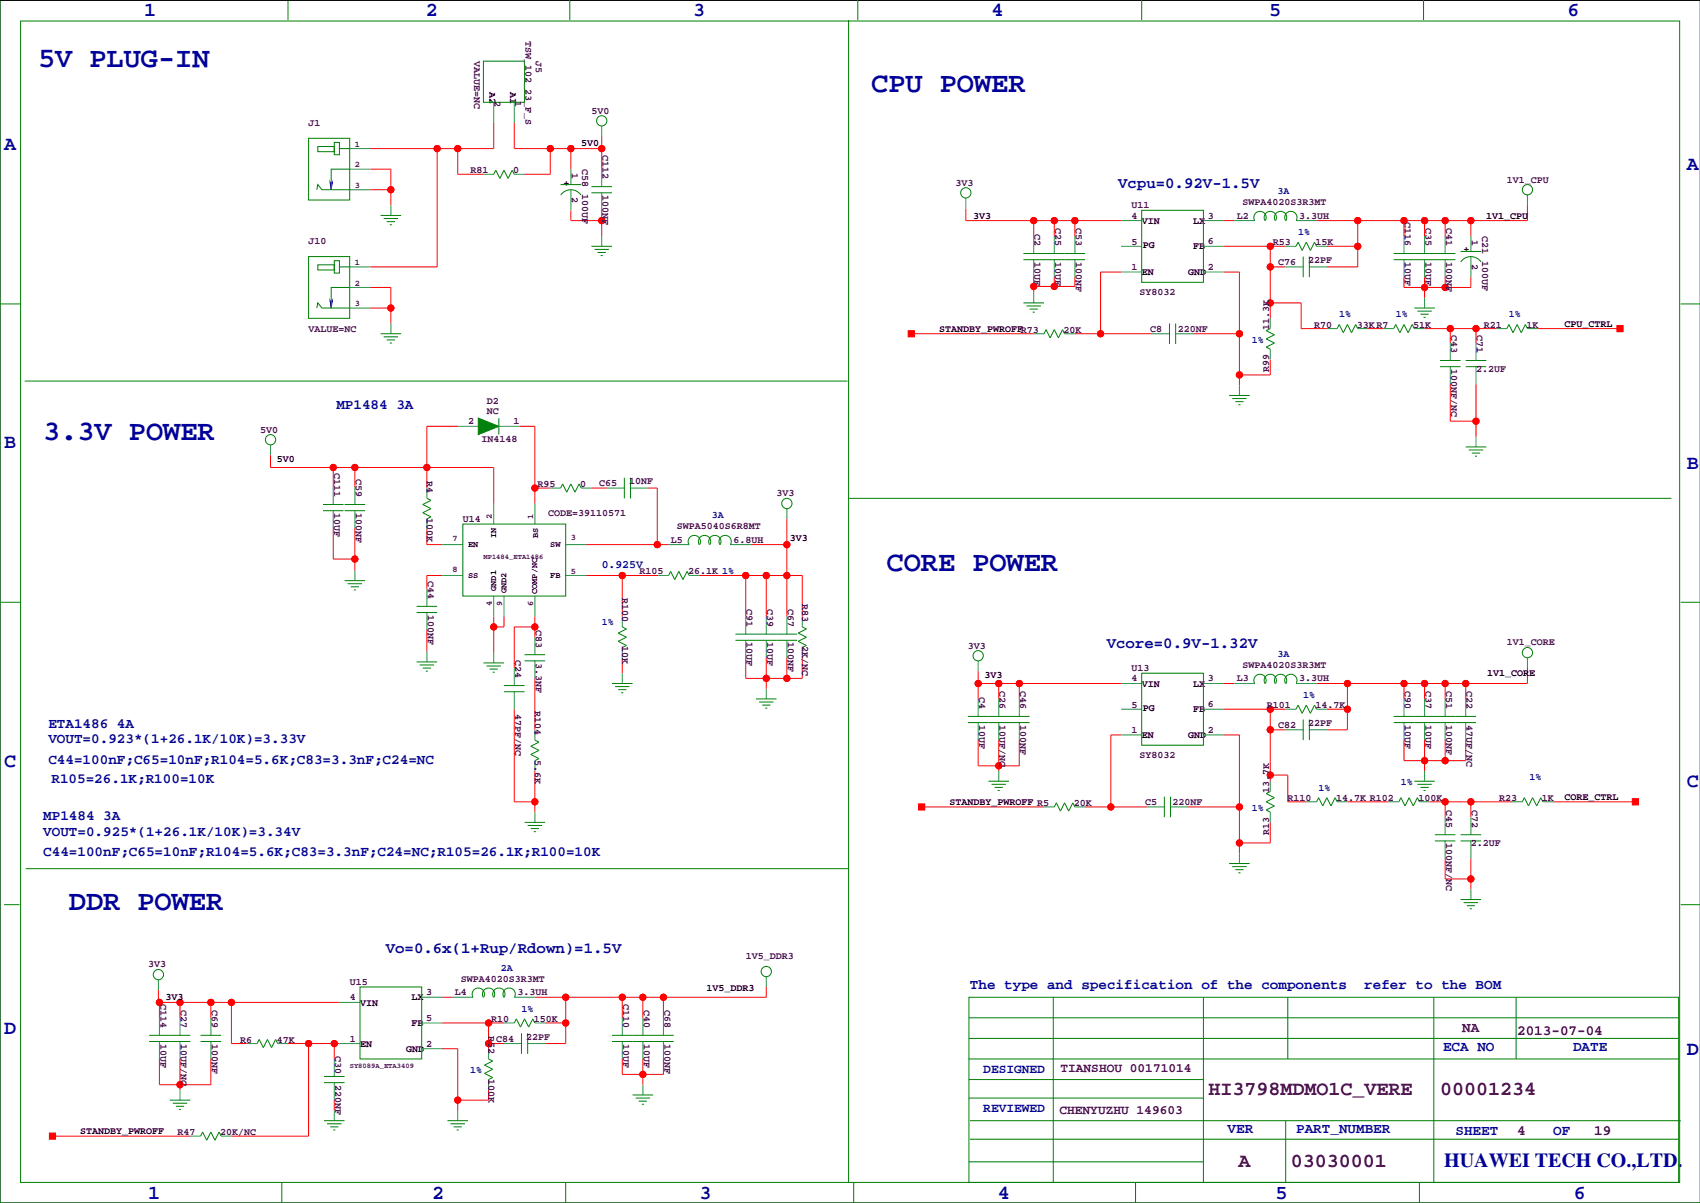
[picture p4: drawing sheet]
<svg xmlns="http://www.w3.org/2000/svg" width="420mm" height="297mm" viewBox="0 0 420 297" stroke-linecap="round" stroke-linejoin="round" font-family="sans-serif">
<path d="M419.9 .1h-419.9v296.9h419.9" fill="none" stroke="#000" stroke-width=".25"/>
<g fill="none" stroke="#f00" stroke-width=".25">
<path d="M107.9 36.7v29.2h-16.5M113 36.7v6.3h6.4M121.9 30.3v6.4h-30.5M127 30.3v6.4h21.6M135.9 36.7v6.3h-6.4M141 36.7v5.1M148.6 33.6v8.2M91.4 41.8h5.1v8.9M91.4 46.8h5.1M141 51.9v2.6h7.6M148.6 51.9v6.4M238.5 51.4v3.1h38.4"/>
<path d="M255.3 54.5v3.8M260.3 54.5v3.8M265.4 54.5v3.8M302.3 54.5h2.5M335.3 54.5v11.4h-7.6M346.7 54.5v3.8M351.8 54.5v3.8M356.9 54.5v3.8M363.2 54.5v3.8M377.2 50.7v3.8h-52.1M91.4 76.1h5.1M91.4 71h5.1v8.9"/>
<path d="M255.3 68.4v3.8M260.3 68.4v2.3M265.4 68.4v2.3h-10.1M276.9 67.2h-5.1v15.2M302.3 60.8h15.2M302.3 67.2h3.8v27.9M313.7 65.9h3.8M313.7 74.8h7.6v6.3h6.4M313.7 60.8v17.8M327.7 60.8h7.6M346.7 68.4v2.6h16.5v-2.6M351.8 68.4v5.1"/>
<path d="M356.9 68.4v2.6M225 82.4h30.3M265.4 82.4h19.1M294.6 82.4h11.5M313.7 88.8v3.8h-7.6M337.8 81.1h3.8M351.8 81.1h17.8M358.1 81.1v3.6M358.1 94.9v9.1h6.4M364.5 81.1v3.6M364.5 94.9v12.9M379.7 81.1h20.3"/>
<path d="M66.8 112.4v3h55.1v8.9M82.3 115.4v4.9M87.6 115.4v4.9M113 105.3h-7.6v15.2M128.3 105.3h3.8v19M82.3 130.4v7.6h5.3M87.6 130.4v10.4M105.4 130.7v3.8h3.8M132.1 120.5h3.8M144.8 134.5h20.3M146 120.5h3.9M160 120.5h2.3v14"/>
<path d="M185.4 134.5h8.9M194.3 128.1v24.2M105.4 155.6v5.3M109.2 142.1h-3.8v3.3M121.9 152.3v8.8M124.5 152.3v2.5h-2.6M132.1 152.3v5M132.1 154.8h-5.1v10.2M144.8 142.1h17.8M153.7 142.1v10.2M172.7 142.1h25.4v10.2M184.1 142.1v10.2"/>
<path d="M189.2 142.1v10.2M127 175.1v22.9h5.1M132.1 167.5v12.7M153.7 162.4v3.8M184.1 162.4v5.1h14v-5.1M189.2 162.4v7.6M194.3 162.4v5.1M241.6 168.8h35.3M241.6 165.7v6.9M246.6 168.8v3.8M251.7 168.8v3.8M302.3 168.8h2.5"/>
<path d="M302.3 175.1h15.2M313.7 175.1v17.8M327.7 175.1h5M332.7 168.8v11.4h-5M346.7 168.8v3.8M351.8 168.8v3.8M356.9 168.8v3.8M361.9 168.8v3.8M377.2 165v3.8h-52.1M132.1 190.4v10.1M227.6 199.2h30.2M241.6 182.7v6.4h10.1v-6.4"/>
<path d="M246.6 182.7v7.7M268 199.2h15.2M276.9 181.5h-2.6v17.7M293.4 199.2h12.7M302.3 181.5h3.8v29.2M313.7 180.2h3.8M313.7 191.4h4.3v6.6h4.6M332.7 198h10.2M346.7 182.7v5.1h15.2v-5.1M351.8 182.7v7.7M353.1 198h20.3M356.9 182.7v5.1"/>
<path d="M356.9 198v3.8M363.2 198v3.8M383.5 198h20.4M313.7 203.1v5h-7.6M356.9 211.9v5.1h6.3M363.2 211.9v7.7M39.1 244.5v3h44.7M39.4 247.5v3.8M44.4 247.5v3.8M52.1 247.5v3.8M57.1 247.5v10.2h3.9M71.1 257.7h12.7"/>
<path d="M76.2 257.7v22.8h-19.1M82.5 257.7v3.8M109.2 258.9h3.8v15.3M109.2 252.6h15.3M109.2 246.2h2.6M120.6 252.6v6.3M120.6 257.7h3.9M134.6 252.6h5.1M139.7 246.2v11.5h-5.1M153.7 246.2v5.1M158.7 246.2v5.1M163.8 246.2v5.1"/>
<path d="M189.2 243.7v2.5h-57.1M39.4 261.5v6.3h12.7v-6.3M44.4 261.5v7.6M82.5 271.6v2.6M120.6 269.1v2.5h-7.6M153.7 261.5v3.8h10.1v-3.8M158.7 261.5v6.3M13 280.5h34"/>
<circle cx="108" cy="36.7" r=".76"/>
<circle cx="113" cy="36.7" r=".76"/>
<circle cx="135.9" cy="36.7" r=".76"/>
<circle cx="141" cy="36.7" r=".76"/>
<circle cx="148.6" cy="36.7" r=".76"/>
<circle cx="96.5" cy="46.8" r=".76"/>
<circle cx="148.6" cy="54.5" r=".76"/>
<circle cx="255.3" cy="54.5" r=".76"/>
<circle cx="260.4" cy="54.5" r=".76"/>
<circle cx="265.4" cy="54.5" r=".76"/>
<circle cx="335.3" cy="54.5" r=".76"/>
<circle cx="346.7" cy="54.5" r=".76"/>
<circle cx="351.8" cy="54.5" r=".76"/>
<circle cx="356.9" cy="54.5" r=".76"/>
<circle cx="363.2" cy="54.5" r=".76"/>
<circle cx="96.5" cy="76.1" r=".76"/>
<circle cx="255.3" cy="70.7" r=".76"/>
<circle cx="260.4" cy="70.7" r=".76"/>
<circle cx="313.7" cy="65.9" r=".76"/>
<circle cx="313.7" cy="60.8" r=".76"/>
<circle cx="313.7" cy="74.8" r=".76"/>
<circle cx="335.3" cy="60.8" r=".76"/>
<circle cx="351.8" cy="71" r=".76"/>
<circle cx="356.9" cy="71" r=".76"/>
<circle cx="271.8" cy="82.4" r=".76"/>
<circle cx="306.1" cy="92.6" r=".76"/>
<circle cx="306.1" cy="82.4" r=".76"/>
<circle cx="358.1" cy="81.1" r=".76"/>
<circle cx="364.5" cy="81.1" r=".76"/>
<circle cx="82.3" cy="115.4" r=".76"/>
<circle cx="87.6" cy="115.4" r=".76"/>
<circle cx="105.4" cy="115.4" r=".76"/>
<circle cx="364.5" cy="104" r=".76"/>
<circle cx="87.6" cy="138" r=".76"/>
<circle cx="132.1" cy="120.5" r=".76"/>
<circle cx="162.3" cy="134.5" r=".76"/>
<circle cx="194.3" cy="134.5" r=".76"/>
<circle cx="121.9" cy="154.8" r=".76"/>
<circle cx="132.1" cy="154.8" r=".76"/>
<circle cx="153.7" cy="142.1" r=".76"/>
<circle cx="184.2" cy="142.1" r=".76"/>
<circle cx="189.2" cy="142.1" r=".76"/>
<circle cx="194.3" cy="142.1" r=".76"/>
<circle cx="189.2" cy="167.5" r=".76"/>
<circle cx="194.3" cy="167.5" r=".76"/>
<circle cx="241.6" cy="168.8" r=".76"/>
<circle cx="246.6" cy="168.8" r=".76"/>
<circle cx="251.7" cy="168.8" r=".76"/>
<circle cx="313.7" cy="175.1" r=".76"/>
<circle cx="332.7" cy="175.1" r=".76"/>
<circle cx="332.7" cy="168.8" r=".76"/>
<circle cx="346.7" cy="168.8" r=".76"/>
<circle cx="351.8" cy="168.8" r=".76"/>
<circle cx="356.9" cy="168.8" r=".76"/>
<circle cx="362" cy="168.8" r=".76"/>
<circle cx="132.1" cy="198" r=".76"/>
<circle cx="246.6" cy="189.1" r=".76"/>
<circle cx="274.3" cy="199.2" r=".76"/>
<circle cx="306.1" cy="199.2" r=".76"/>
<circle cx="313.7" cy="191.4" r=".76"/>
<circle cx="313.7" cy="180.2" r=".76"/>
<circle cx="351.8" cy="187.8" r=".76"/>
<circle cx="356.9" cy="187.8" r=".76"/>
<circle cx="356.9" cy="198" r=".76"/>
<circle cx="363.2" cy="198" r=".76"/>
<circle cx="306.1" cy="208.1" r=".76"/>
<circle cx="363.2" cy="217" r=".76"/>
<circle cx="39.4" cy="247.5" r=".76"/>
<circle cx="44.5" cy="247.5" r=".76"/>
<circle cx="52.1" cy="247.5" r=".76"/>
<circle cx="57.2" cy="247.5" r=".76"/>
<circle cx="76.2" cy="257.7" r=".76"/>
<circle cx="82.6" cy="257.7" r=".76"/>
<circle cx="120.7" cy="252.6" r=".76"/>
<circle cx="120.7" cy="257.7" r=".76"/>
<circle cx="139.7" cy="246.2" r=".76"/>
<circle cx="139.7" cy="252.6" r=".76"/>
<circle cx="153.7" cy="246.2" r=".76"/>
<circle cx="158.8" cy="246.2" r=".76"/>
<circle cx="163.8" cy="246.2" r=".76"/>
<circle cx="44.5" cy="267.8" r=".76"/>
<circle cx="113" cy="271.6" r=".76"/>
<circle cx="158.8" cy="265.3" r=".76"/>
</g>
<g fill="#f00" stroke="#f00" stroke-width=".25">
<path d="M226.8 198.5h1.5v1.5h-1.5z" fill-rule="evenodd"/>
<path d="M399.3 80.4h1.5v1.5h-1.5z" fill-rule="evenodd"/>
<path d="M403.1 197.2h1.5v1.5h-1.5z" fill-rule="evenodd"/>
<path d="M224.3 81.6h1.5v1.6h-1.5z" fill-rule="evenodd"/>
<path d="M12.2 279.8h1.5v1.5h-1.5z" fill-rule="evenodd"/>
<circle cx="113" cy="271.6" r=".76"/>
<circle cx="120.7" cy="257.7" r=".76"/>
<circle cx="120.7" cy="252.6" r=".76"/>
<circle cx="132.1" cy="120.5" r=".76"/>
<circle cx="362" cy="168.8" r=".76"/>
<circle cx="356.9" cy="168.8" r=".76"/>
<circle cx="332.7" cy="175.1" r=".76"/>
<circle cx="332.7" cy="168.8" r=".76"/>
<circle cx="346.7" cy="168.8" r=".76"/>
<circle cx="351.8" cy="168.8" r=".76"/>
<circle cx="356.9" cy="187.8" r=".76"/>
<circle cx="351.8" cy="187.8" r=".76"/>
<circle cx="113" cy="36.7" r=".76"/>
<circle cx="108" cy="36.7" r=".76"/>
<circle cx="363.2" cy="54.5" r=".76"/>
<circle cx="356.9" cy="54.5" r=".76"/>
<circle cx="335.3" cy="60.8" r=".76"/>
<circle cx="335.3" cy="54.5" r=".76"/>
<circle cx="346.7" cy="54.5" r=".76"/>
<circle cx="351.8" cy="54.5" r=".76"/>
<circle cx="76.2" cy="257.7" r=".76"/>
<circle cx="82.6" cy="257.7" r=".76"/>
<circle cx="153.7" cy="142.1" r=".76"/>
<circle cx="132.1" cy="154.8" r=".76"/>
<circle cx="132.1" cy="198" r=".76"/>
<circle cx="121.9" cy="154.8" r=".76"/>
<circle cx="162.3" cy="134.5" r=".76"/>
<circle cx="87.6" cy="138" r=".76"/>
<circle cx="105.4" cy="115.4" r=".76"/>
<circle cx="82.3" cy="115.4" r=".76"/>
<circle cx="87.6" cy="115.4" r=".76"/>
<circle cx="148.6" cy="54.5" r=".76"/>
<circle cx="96.5" cy="76.1" r=".76"/>
<circle cx="96.5" cy="46.8" r=".76"/>
<circle cx="246.6" cy="189.1" r=".76"/>
<circle cx="139.7" cy="252.6" r=".76"/>
<circle cx="139.7" cy="246.2" r=".76"/>
<circle cx="153.7" cy="246.2" r=".76"/>
<circle cx="158.8" cy="246.2" r=".76"/>
<circle cx="163.8" cy="246.2" r=".76"/>
<circle cx="158.8" cy="265.3" r=".76"/>
<circle cx="44.5" cy="267.8" r=".76"/>
<circle cx="255.3" cy="70.7" r=".76"/>
<circle cx="260.4" cy="70.7" r=".76"/>
<circle cx="364.5" cy="81.1" r=".76"/>
<circle cx="358.1" cy="81.1" r=".76"/>
<circle cx="364.5" cy="104" r=".76"/>
<circle cx="306.1" cy="82.4" r=".76"/>
<circle cx="306.1" cy="92.6" r=".76"/>
<circle cx="356.9" cy="198" r=".76"/>
<circle cx="363.2" cy="198" r=".76"/>
<circle cx="363.2" cy="217" r=".76"/>
<circle cx="306.1" cy="208.1" r=".76"/>
<circle cx="306.1" cy="199.2" r=".76"/>
<circle cx="271.8" cy="82.4" r=".76"/>
<circle cx="265.4" cy="54.5" r=".76"/>
<circle cx="260.4" cy="54.5" r=".76"/>
<circle cx="255.3" cy="54.5" r=".76"/>
<circle cx="313.7" cy="60.8" r=".76"/>
<circle cx="313.7" cy="65.9" r=".76"/>
<circle cx="313.7" cy="74.8" r=".76"/>
<circle cx="39.4" cy="247.5" r=".76"/>
<circle cx="44.5" cy="247.5" r=".76"/>
<circle cx="52.1" cy="247.5" r=".76"/>
<circle cx="57.2" cy="247.5" r=".76"/>
<circle cx="351.8" cy="71" r=".76"/>
<circle cx="356.9" cy="71" r=".76"/>
<circle cx="135.9" cy="36.7" r=".76"/>
<circle cx="141" cy="36.7" r=".76"/>
<circle cx="148.6" cy="36.7" r=".76"/>
<circle cx="194.3" cy="167.5" r=".76"/>
<circle cx="189.2" cy="167.5" r=".76"/>
<circle cx="241.6" cy="168.8" r=".76"/>
<circle cx="246.6" cy="168.8" r=".76"/>
<circle cx="251.7" cy="168.8" r=".76"/>
<circle cx="274.3" cy="199.2" r=".76"/>
<circle cx="313.7" cy="191.4" r=".76"/>
<circle cx="313.7" cy="175.1" r=".76"/>
<circle cx="313.7" cy="180.2" r=".76"/>
<circle cx="184.2" cy="142.1" r=".76"/>
<circle cx="189.2" cy="142.1" r=".76"/>
<circle cx="194.3" cy="134.5" r=".76"/>
<circle cx="194.3" cy="142.1" r=".76"/>
</g>
<g fill="none" stroke="#008080" stroke-width=".25">
<path d="M86.4 36.7h5M121.9 25.3v5M127 25.3v5M148.6 31.1v2.5M86.4 41.8h5M86.4 46.8h5M96.5 50.7v2.5M119.4 43h2.5M127 43h2.5M141 41.8v3.8M141 46.8v5.1M148.6 41.8v4.3"/>
<path d="M148.6 47.6v4.3M148.6 58.3v2.5M238.5 48.9v2.5M255.3 58.3v4.3M260.3 58.3v4.3M265.4 58.3v4.3M276.9 54.5h5M297.2 54.5h5.1M304.8 54.5h5.1M320 54.5h5.1M346.7 58.3v4.3M351.8 58.3v4.3"/>
<path d="M356.9 58.3v4.3M363.2 58.3v3.8M377.2 48.1v2.6M86.4 65.9h5M86.4 71h5M86.4 76.1h5M96.5 79.9v2.5M255.3 64.1v4.3M255.3 72.2v2.6M260.3 64.1v4.3M265.4 64.1v4.3M276.9 60.8h5"/>
<path d="M276.9 67.2h5M297.2 60.8h5.1M297.2 67.2h5.1M313.7 78.6v2.5M317.5 65.9h4.3M317.5 60.8h2.5M323.3 65.9h4.4M325.1 60.8h2.6M346.7 64.1v4.3M351.8 64.1v4.3M351.8 73.5v2.6M356.9 64.1v4.3"/>
<path d="M363.2 63.4v5M255.3 82.4h2.5M262.9 82.4h2.5M284.5 82.4h4.3M290.3 82.4h4.3M306.1 95.1v2.5M313.7 86.2v2.6M327.7 81.1h2.5M335.3 81.1h2.5M341.6 81.1h2.6M349.2 81.1h2.6M358.1 84.7v4.3"/>
<path d="M358.1 90.5v4.4M364.5 84.7v4.3M364.5 90.5v4.4M369.6 81.1h2.5M377.2 81.1h2.5M66.8 109.8v2.6M113 105.3h5.1M123.2 105.3h5.1M364.5 107.8v2.5M82.3 120.3v4.3M82.3 126.1v4.3M87.6 120.3v4.3"/>
<path d="M87.6 126.1v4.3M105.4 120.5v2.5M105.4 128.1v2.6M109.2 134.5h5.1M121.9 124.3v5.1M132.1 124.3v5.1M135.9 120.5h2.5M139.7 134.5h5.1M143.5 120.5h2.5M149.9 120.5h4.3M155.7 120.5h4.3M165.1 134.5h5.1"/>
<path d="M180.3 134.5h5.1M194.3 125.6v2.5M87.6 140.8v2.6M105.4 145.4v4.3M105.4 151.2v4.4M109.2 142.1h5.1M121.9 147.2v5.1M124.5 147.2v5.1M132.1 147.2v5.1M132.1 157.3v4.4M139.7 142.1h5.1M153.7 152.3v2.5"/>
<path d="M153.7 159.9v2.5M162.6 142.1h2.5M170.2 142.1h2.5M184.1 152.3v4.3M184.1 158.1v4.3M189.2 152.3v4.3M189.2 158.1v4.3M194.3 152.3v4.3M194.3 158.1v4.3M198.1 152.3v2.5M198.1 159.9v2.5M105.4 160.9v2.5"/>
<path d="M121.9 161.1v2.6M127 165v4.3M127 170.8v4.3M132.1 163.2v4.3M153.7 166.2v2.6M189.2 170v2.6M241.6 163.2v2.5M241.6 172.6v4.3M241.6 178.4v4.3M246.6 172.6v4.3M246.6 178.4v4.3M251.7 172.6v4.3"/>
<path d="M251.7 178.4v4.3M276.9 168.8h5M276.9 175.1h5M297.2 168.8h5.1M297.2 175.1h5.1M304.8 168.8h5.1M317.5 175.1h2.5M320 168.8h5.1M325.1 175.1h2.6M346.7 172.6v4.3M346.7 178.4v4.3M351.8 172.6v4.3"/>
<path d="M351.8 178.4v4.3M356.9 172.6v4.3M356.9 178.4v4.3M361.9 172.6v4.3M361.9 178.4v4.3M377.2 162.4v2.6M132.1 180.2v2.5M132.1 187.8v2.6M246.6 190.4v2.5M257.8 199.2h2.5M265.4 199.2h2.6M276.9 181.5h5"/>
<path d="M283.2 199.2h4.3M289.1 199.2h4.3M297.2 181.5h5.1M313.7 192.9v2.5M317.5 180.2h4.3M322.6 198h2.5M323.3 180.2h4.4M330.2 198h2.5M342.9 198h2.5M350.5 198h2.6M351.8 190.4v2.5M373.4 198h2.5"/>
<path d="M381 198h2.5M132.1 200.5v2.6M306.1 210.7v2.5M313.7 200.5v2.6M356.9 201.8v4.3M356.9 207.6v4.3M363.2 201.8v4.3M363.2 207.6v4.3M363.2 219.6v2.5M39.1 241.9v2.6M39.4 251.3v4.3M39.4 257.2v4.3"/>
<path d="M44.4 251.3v4.3M44.4 257.2v4.3M52.1 251.3v4.3M52.1 257.2v4.3M61 257.7h2.5M68.6 257.7h2.5M83.8 257.7h5.1M83.8 247.5h5.1M104.1 252.6h5.1M104.1 246.2h5.1M104.1 258.9h5.1M111.8 246.2h5"/>
<path d="M120.6 258.9v2.6M124.5 257.7h4.3M124.5 252.6h2.5M127 246.2h5.1M130.3 257.7h4.3M132.1 252.6h2.5M153.7 251.3v4.3M153.7 257.2v4.3M158.7 251.3v4.3M158.7 257.2v4.3M163.8 251.3v4.3M163.8 257.2v4.3"/>
<path d="M189.2 241.2v2.5M44.4 269.1v2.5M82.5 261.5v4.3M82.5 267.3v4.3M82.5 274.2v2.5M113 274.2v2.5M120.6 266.6v2.5M158.7 267.8v2.6M47 280.5h2.5M54.6 280.5h2.5"/>
</g>
<g fill="none" stroke="#008000" stroke-width=".25">
<path d="M0 -.1v297.1h419.9M71.1 0v4.9M140.7 0v4.9M211.8 0v4.9M281.9 0v4.9M351.5 0v4.9M5.1 5.2h409.7v286.8h-409.7zM119.4 15.1h10.1v10.2h-10.1zM209.5 4.9v287.1M76.2 34.1h10.2v15.3h-10.2zM78.5 36.2h4v1.3h-4zM82.5 35.2h1.3v3h-1.3z"/>
<path d="M83.8 36.7h2.6M78.2 46.8l.3-1.2 1 1.2h6.9M86.4 41.8h-4.6v5M94 53.2h5.1M94.7 54h3.6M95.5 54.7h2M96.3 55.5h.5M121.9 43l.5-1 1 2.1 1.1-2.1 1 2.1 1-2.1 .5 1M138.4 45.6h5.1M138.5 48.1a3 3 0 0 1 5 0M146 46.1h5.1M146 47.6h5.1"/>
<path d="M281.9 51.9h15.3v17.8h-15.3zM309.8 54.5a1.52 1.52 0 0 1 1.4-2.3 1.52 1.52 0 0 1 1.3 2.3M312.4 54.5a1.52 1.52 0 0 1 1.3-2.3 1.52 1.52 0 0 1 1.3 2.3M314.9 54.5a1.52 1.52 0 0 1 1.3-2.3 1.52 1.52 0 0 1 1.3 2.3M317.5 54.5a1.52 1.52 0 0 1 1.3-2.3 1.52 1.52 0 0 1 1.3 2.3M0 75h5.1M76.2 63.4h10.2v15.2h-10.2zM78.2 76.1l.3-1.3 1 1.3h6.9M78.5 65.4h4v1.3h-4zM82.5 64.4h1.3v3h-1.3zM83.8 65.9h2.6M86.4 71h-4.6v5.1"/>
<path d="M146 60.8h5.1M146.8 61.6h3.6M147.6 62.3h2M148.3 63.1h.5M252.7 62.6h15.3M252.7 64.1h15.3M252.7 74.8h5.1M253.5 75.6h3.5M254.3 76.3h2M255 77.1h.5M288.8 79.9v5M290.3 79.9v5"/>
<path d="M320 60.8l.5-1 1.1 2 1-2 1 2 1-2 .5 1M321.8 63.4v5M323.3 63.4v5M344.2 62.6h15.2M344.2 64.1h15.2M349.2 76.1h5.1M350 76.8h3.6M350.8 77.6h2M351.5 78.3h.5M360.7 62.1h5.1M360.7 64.7a3 3 0 0 1 5 0M415 75h4.9"/>
<path d="M6.1 94.1h203.2M94 82.4h5.1M94.7 83.2h3.6M95.5 83.9h2M96.3 84.7h.5M257.8 82.4l.5-1 1 2 1-2 1.1 2 1-2 .5 1M303.5 97.6h5.1M304.3 98.4h3.5M305.1 99.2h2M305.8 99.9h.5M313.7 81.1l-1 .5 2 1.1-2 1 2 1-2 1 1 .5M330.2 81.1l.5-1 1 2.1 1-2.1 1.1 2.1 1-2.1 .5 1"/>
<path d="M344.2 81.1l.5-1 1 2.1 1-2.1 1 2.1 1-2.1 .5 1M355.6 89h5.1M355.6 90.5h5.1M361.9 89h5.1M361.9 90.5h5.1M372.1 81.1l.5-1 1 2.1 1-2.1 1.1 2.1 1-2.1 .5 1M123.2 103.2v4.1M154.2 118v5M155.7 118v5M361.9 110.3h5.1M362.7 111.1h3.6M363.5 111.9h2"/>
<path d="M364.2 112.6h.5M79.8 124.6h5M79.8 126.1h5M85.1 124.6h5.1M85.1 126.1h5.1M105.4 123l1 .6-2 1 2 1-2 1 2 1-1 .5M114.3 129.4h25.4v17.8h-25.4zM138.4 120.5l.5-1 1.1 2 1-2 1 2 1-2 .5 1M170.1 134.5a1.52 1.52 0 0 1 1.3-2.3 1.52 1.52 0 0 1 1.4 2.3M172.7 134.5a1.52 1.52 0 0 1 1.3-2.3 1.52 1.52 0 0 1 1.3 2.3M175.2 134.5a1.52 1.52 0 0 1 1.3-2.3 1.52 1.52 0 0 1 1.3 2.3M177.8 134.5a1.52 1.52 0 0 1 1.3-2.3 1.52 1.52 0 0 1 1.3 2.3"/>
<path d="M209.5 123h203.2M0 148.7h5.1M85.1 143.4h5.1M85.9 144.1h3.5M86.6 144.9h2M87.4 145.7h.5M102.9 149.7h5M102.9 151.2h5M153.7 154.8l1 .5-2 1 2 1-2 1.1 2 1-1 .5M165.1 142.1l.5-1 1 2 1-2 1.1 2 1-2 .5 1M181.6 156.6h15.2M181.6 158.1h15.2"/>
<path d="M198.1 154.8l1 .5-2 1 2 1-2 1.1 2 1-1 .5M415 148.7h4.9M102.9 163.4h5M103.6 164.2h3.6M104.4 165h2M105.2 165.7h.5M119.4 163.7h5.1M120.1 164.5h3.6M120.9 165.2h2M121.7 166h.5M124.5 169.3h5M124.5 170.8h5"/>
<path d="M129.5 161.7h5.1M129.5 163.2h5.1M151.1 168.8h5.1M151.9 169.5h3.5M152.7 170.3h2M153.4 171.1h.5M186.7 172.6h5.1M187.5 173.3h3.5M188.2 174.1h2M189 174.9h.5M239 176.9h15.3M239 178.4h15.3"/>
<path d="M281.9 166.2h15.3v17.8h-15.3zM309.8 168.8a1.52 1.52 0 0 1 1.3-2.3 1.52 1.52 0 0 1 1.4 2.3M312.4 168.8a1.52 1.52 0 0 1 1.3-2.3 1.52 1.52 0 0 1 1.3 2.3M314.9 168.8a1.52 1.52 0 0 1 1.3-2.3 1.52 1.52 0 0 1 1.3 2.3M317.5 168.8a1.52 1.52 0 0 1 1.3-2.3 1.52 1.52 0 0 1 1.3 2.3M320 175.1l.5-1 1.1 2 1-2 1 2 1-2 .5 1M321.8 177.7v5M323.3 177.7v5M344.2 176.9h20.3M344.2 178.4h20.3M132.1 182.7l1 .5-2 1.1 2 1-2 1 2 1-1 .5M244.1 192.9h5.1"/>
<path d="M244.9 193.7h3.5M245.6 194.4h2M246.4 195.2h.5M260.3 199.2l.6-1 1 2.1 1-2.1 1 2.1 1-2.1 .5 1M287.5 196.7v5.1M289.1 196.7v5.1M313.7 195.4l-1 .5 2 1.1-2 1 2 1-2 1 1 .5M325.1 198l.5-1 1 2 1.1-2 1 2 1-2 .5 1M345.4 198l.5-1 1.1 2 1-2 1 2 1-2 .5 1M349.2 192.9h5.1M350 193.7h3.6M350.8 194.4h2"/>
<path d="M351.5 195.2h.5M375.9 198l.5-1 1 2 1.1-2 1 2 1-2 .5 1M6.3 214.5h203.2M129.5 203.1h5.1M130.3 203.8h3.6M131.1 204.6h2M131.8 205.3h.5M303.5 213.2h5.1M304.3 214h3.5M305.1 214.7h2M305.8 215.5h.5M354.3 206.1h5.1"/>
<path d="M354.3 207.6h5.1M360.7 206.1h5.1M360.7 207.6h5.1M1 223.4h3.8M360.7 222.1h5.1M361.4 222.9h3.6M362.2 223.6h2M363 224.4h.5M415 223.4h4.9M36.8 255.6h10.2M36.8 257.2h10.2M49.5 255.6h5.1"/>
<path d="M49.5 257.2h5.1M63.5 257.7l.5-1 1 2 1-2 1.1 2 1-2 .5 1M88.9 243.7h15.2v17.8h-15.2zM116.8 246.3a1.52 1.52 0 0 1 1.3-2.3 1.52 1.52 0 0 1 1.3 2.3M119.3 246.3a1.52 1.52 0 0 1 1.3-2.3 1.52 1.52 0 0 1 1.4 2.3M121.9 246.3a1.52 1.52 0 0 1 1.3-2.3 1.52 1.52 0 0 1 1.3 2.3M124.4 246.3a1.52 1.52 0 0 1 1.3-2.3 1.52 1.52 0 0 1 1.3 2.3M127 252.6l.5-1 1 2 1-2 1.1 2 1-2 .5 1M128.8 255.1v5.1M130.3 255.1v5.1M151.1 255.6h15.3M151.1 257.2h15.3"/>
<path d="M239.3 246.2h175.2v45.8h-175.2zM239.3 251.3h175.2M239.3 256.4h175.2M260.1 246.2v45.8M297.2 246.2v45.8M318 246.2v15.3M354.1 246.2v45.8M374.4 246.2v15.3M41.9 271.6h5.1M42.7 272.4h3.5M43.4 273.2h2.1M44.2 273.9h.5"/>
<path d="M80 276.7h5.1M80 265.8h5.1M80 267.3h5.1M80.8 277.5h3.5M81.5 278.2h2.1M82.3 279h.5M110.5 276.7h5.1M111.3 277.5h3.5M112 278.2h2M112.8 279h.5M120.6 261.5l1.1 .5-2.1 1 2.1 1-2.1 1 2.1 1.1-1.1 .5M156.2 270.4h5.1"/>
<path d="M157 271.1h3.5M157.7 271.9h2.1M158.5 272.7h.5M239.3 271.1h57.9M239.3 266.6h57.9M239.3 261.5h175.2M239.5 276.7h175.5M317.5 276.7v15.3M49.5 280.5l.5-1 1.1 2 1-2 1 2 1-2 .5 1M69.6 292v5M139.7 292v5M210.8 292v5"/>
<path d="M239.3 286.9h57.9M239.5 281.3h175M280.4 292v5M350.5 292v5M383.5 287.4h.1"/>
<circle cx="148.6" cy="29.8" r="1.27"/>
<circle cx="238.5" cy="47.6" r="1.27"/>
<circle cx="377.2" cy="46.8" r="1.27"/>
<circle cx="66.8" cy="108.6" r="1.27"/>
<circle cx="194.3" cy="124.3" r="1.27"/>
<circle cx="241.6" cy="161.9" r="1.27"/>
<circle cx="377.2" cy="161.1" r="1.27"/>
<circle cx="189.2" cy="239.9" r="1.27"/>
<circle cx="39.1" cy="240.7" r="1.27"/>
</g>
<g fill="#0000a0" stroke="#0000a0" stroke-width=".25">
<path d="M81.5 74.3l.3 .5 .2-.5-.2 1.8z" fill-rule="evenodd"/>
<path d="M81.5 45.1l.3 .5 .2-.5-.2 1.7z" fill-rule="evenodd"/>
</g>
<path d="M118.1 103.2l5.1 2.1-5.1 2z" fill-rule="evenodd" fill="#008000" stroke="#008000" stroke-width=".25"/>
<g font-size="7.1" fill="#0000a0">
<text x="9.4" y="16.5">5V PLUG-IN</text>
<text x="215.1" y="22.8">CPU POWER</text>
<text x="10.7" y="108.7">3.3V POWER</text>
<text x="218.9" y="140.9">CORE POWER</text>
<text x="17" y="224.7">DDR POWER</text>
</g>
<g font-size="4.9" fill="#0000a0">
<text x="35.6" y="3.9">1</text>
<text x="105.2" y="3.9">2</text>
<text x="171.2" y="3.9">3</text>
<text x="244.9" y="3.9">4</text>
<text x="313.4" y="3.9">5</text>
<text x="387.1" y="3.9">6</text>
<text x="1" y="36.9">A</text>
<text x="416.6" y="42">A</text>
<text x="1" y="110.6">B</text>
<text x="416.6" y="115.7">B</text>
<text x="1" y="189.3">C</text>
<text x="416.6" y="194.4">C</text>
<text x="1" y="255.4">D</text>
<text x="416.6" y="260.5">D</text>
<text x="356.6" y="288">HUAWEI TECH CO.,LTD.</text>
<text x="36.6" y="296">1</text>
<text x="106.7" y="296">2</text>
<text x="172.7" y="296">3</text>
<text x="246.4" y="296">4</text>
<text x="315" y="296">5</text>
<text x="388.6" y="296">6</text>
</g>
<g font-size="4.9" fill="#400040">
<text x="298.5" y="270.5">HI3798MDMO1C_VERE</text>
<text x="355.6" y="270.5">00001234</text>
<text x="305.9" y="288.3">A</text>
<text x="318.8" y="288.3">03030001</text>
</g>
<g font-size="3.9" fill="#0000a0">
<text x="276.1" y="46.3">Vcpu=0.92V-1.5V</text>
<text x="273.3" y="160.1">Vcore=0.9V-1.32V</text>
<text x="95.2" y="235.3">Vo=0.6x(1+Rup/Rdown)=1.5V</text>
</g>
<g font-size="3.5" fill="#0000a0">
<text x="83.1" y="101">MP1484 3A</text>
<text x="11.9" y="179.7">ETA1486 4A</text>
<text x="11.9" y="183.5">VOUT=0.923*(1+26.1K/10K)=3.33V</text>
<text x="11.9" y="188.6">C44=100nF;C65=10nF;R104=5.6K;C83=3.3nF;C24=NC</text>
<text x="12.7" y="193.4">R105=26.1K;R100=10K</text>
<text x="10.7" y="202.6">MP1484 3A</text>
<text x="10.7" y="206.4">VOUT=0.925*(1+26.1K/10K)=3.34V</text>
<text x="10.7" y="211.5">C44=100nF;C65=10nF;R104=5.6K;C83=3.3nF;C24=NC;R105=26.1K;R100=10K</text>
<text x="239.5" y="244.2">The type and specification of the components</text>
<text x="336.9" y="244.2">refer to the BOM</text>
<text x="356.4" y="259.4">ECA NO</text>
<text x="388.5" y="259.4">DATE</text>
<text x="303.1" y="279.7">VER</text>
<text x="320.1" y="279.7">PART_NUMBER</text>
<text x="359.4" y="280.3">SHEET</text>
<text x="383.5" y="280.3">OF</text>
</g>
<g font-size="3.5" fill="#400040">
<text x="361.1" y="254.9">NA</text>
<text x="374.6" y="255.7">2013-07-04</text>
<text x="374.6" y="280.3">4</text>
<text x="393.7" y="280.3">19</text>
</g>
<g font-size="3.2" fill="#0000a0">
<text x="242.8" y="264.9">DESIGNED</text>
<text x="242.8" y="274.5">REVIEWED</text>
</g>
<g font-size="3.2" fill="#400040">
<text x="261.9" y="264.7">TIANSHOU 00171014</text>
<text x="261.6" y="275.1">CHENYUZHU 149603</text>
</g>
<text font-size="2.8" fill="#0000a0" x="148.6" y="140.3">0.925V</text>
<g font-size="2.5" fill="#400040">
<text x="129.8" y="10" transform="rotate(90 129.8 10)">TSW_102_23_F_S</text>
<text x="117.1" y="15.1" transform="rotate(90 117.1 15.1)">VALUE=NC</text>
<text x="132.3" y="15.1" transform="rotate(90 132.3 15.1)">J5</text>
<text x="122.1" y="25" transform="rotate(90 122.1 25)">2</text>
<text x="127.2" y="25" transform="rotate(90 127.2 25)">1</text>
<text x="146" y="28.1">5V0</text>
<text x="76.2" y="31.1">J1</text>
<text x="143.7" y="41.8" transform="rotate(90 143.7 41.8)">C58</text>
<text x="148.8" y="38.4" transform="rotate(90 148.8 38.4)">C112</text>
<text x="116.2" y="42.8">R81</text>
<text x="126.7" y="42.8">0</text>
<text x="141.2" y="42.8" transform="rotate(90 141.2 42.8)">1</text>
<text x="143.7" y="47.9" transform="rotate(90 143.7 47.9)">100UF</text>
<text x="236" y="45.8">3V3</text>
<text x="372.1" y="45.1">1V1_CPU</text>
<text x="141.2" y="48.6" transform="rotate(90 141.2 48.6)">2</text>
<text x="148.8" y="48.1" transform="rotate(90 148.8 48.1)">100NF</text>
<text x="279.4" y="54">4</text>
<text x="279.4" y="51.4">U11</text>
<text x="298.2" y="54">3</text>
<text x="305.4" y="54">L2</text>
<text x="306.8" y="50.7">SWPA4020S3R3MT</text>
<text x="320.8" y="54">3.3UH</text>
<text x="255.5" y="57.9" transform="rotate(90 255.5 57.9)">C2</text>
<text x="260.6" y="56.4" transform="rotate(90 260.6 56.4)">C25</text>
<text x="265.7" y="56.4" transform="rotate(90 265.7 56.4)">C53</text>
<text x="346.9" y="54.9" transform="rotate(90 346.9 54.9)">C116</text>
<text x="352" y="56.4" transform="rotate(90 352 56.4)">C35</text>
<text x="357.1" y="56.4" transform="rotate(90 357.1 56.4)">C41</text>
<text x="363.4" y="59.3" transform="rotate(90 363.4 59.3)">1</text>
<text x="366" y="58.3" transform="rotate(90 366 58.3)">C21</text>
<text x="76.2" y="60.3">J10</text>
<text x="255.5" y="64.6" transform="rotate(90 255.5 64.6)">10UF</text>
<text x="260.6" y="64.6" transform="rotate(90 260.6 64.6)">10UF</text>
<text x="265.7" y="64.6" transform="rotate(90 265.7 64.6)">100NF</text>
<text x="279.4" y="60.6">5</text>
<text x="298.2" y="60.3">6</text>
<text x="314.3" y="60.6">R53</text>
<text x="315.6" y="65.4">C76</text>
<text x="323" y="65">22PF</text>
<text x="324.9" y="60.6">15K</text>
<text x="346.9" y="64.6" transform="rotate(90 346.9 64.6)">10UF</text>
<text x="352" y="64.6" transform="rotate(90 352 64.6)">10UF</text>
<text x="357.1" y="64.6" transform="rotate(90 357.1 64.6)">100NF</text>
<text x="363.4" y="65.1" transform="rotate(90 363.4 65.1)">2</text>
<text x="366" y="64.4" transform="rotate(90 366 64.4)">100UF</text>
<text x="279.4" y="66.7">1</text>
<text x="298.2" y="66.7">2</text>
<text x="281.4" y="72.8">SY8032</text>
<text x="76.2" y="81.9">VALUE=NC</text>
<text x="262.6" y="82.2">20K</text>
<text x="284.1" y="81.9">C8</text>
<text x="290.8" y="81.9">220NF</text>
<text x="313.4" y="81.4" transform="rotate(-90 313.4 81.4)">11.3K</text>
<text x="324.5" y="80.9">R70</text>
<text x="335" y="80.9">33K R7</text>
<text x="349" y="80.9">51K</text>
<text x="358.4" y="82.8" transform="rotate(90 358.4 82.8)">C43</text>
<text x="364.7" y="82.8" transform="rotate(90 364.7 82.8)">C71</text>
<text x="366.4" y="80.9">R21</text>
<text x="376.9" y="80.9">1K</text>
<text x="313.4" y="91.9" transform="rotate(-90 313.4 91.9)">R99</text>
<text x="358.4" y="91" transform="rotate(90 358.4 91)">100NF/NC</text>
<text x="364.5" y="91.8">2.2UF</text>
<text x="120.2" y="99.7">D2</text>
<text x="64.3" y="106.8">5V0</text>
<text x="115.6" y="104.8">2</text>
<text x="120.2" y="102.2">NC</text>
<text x="126.8" y="104.8">1</text>
<text x="118.9" y="109.1">IN4148</text>
<text x="82.5" y="116.9" transform="rotate(90 82.5 116.9)">C111</text>
<text x="87.9" y="118.3" transform="rotate(90 87.9 118.3)">C59</text>
<text x="105.4" y="118.8" transform="rotate(90 105.4 118.8)">R4</text>
<text x="155.4" y="119.6">10NF</text>
<text x="132.7" y="120.3">R95</text>
<text x="143.3" y="120.3">0</text>
<text x="148" y="120">C65</text>
<text x="191.8" y="122.5">3V3</text>
<text x="82.5" y="126.6" transform="rotate(90 82.5 126.6)">10UF</text>
<text x="87.9" y="126.6" transform="rotate(90 87.9 126.6)">100NF</text>
<text x="105.4" y="127.9" transform="rotate(90 105.4 127.9)">100K</text>
<text x="114.3" y="128.9">U14</text>
<text x="135.4" y="127.4">CODE=39110571</text>
<text x="167.1" y="130.7">SWPA5040S6R8MT</text>
<text x="165.7" y="134">L5</text>
<text x="181.1" y="134">6.8UH</text>
<text x="105.6" y="143.5" transform="rotate(90 105.6 143.5)">C44</text>
<text x="157.9" y="141.8">R105</text>
<text x="169.9" y="141.8">26.1K 1%</text>
<text x="153.6" y="147.6" transform="rotate(90 153.6 147.6)">R100</text>
<text x="198.1" y="149.1" transform="rotate(90 198.1 149.1)">R83</text>
<text x="105.6" y="151.8" transform="rotate(90 105.6 151.8)">100NF</text>
<text x="132.3" y="155.4" transform="rotate(90 132.3 155.4)">C83</text>
<text x="184.4" y="150.4" transform="rotate(90 184.4 150.4)">C91</text>
<text x="189.5" y="150.4" transform="rotate(90 189.5 150.4)">C39</text>
<text x="194.5" y="150.4" transform="rotate(90 194.5 150.4)">C67</text>
<text x="153.6" y="159.6" transform="rotate(90 153.6 159.6)">10K</text>
<text x="184.4" y="158.6" transform="rotate(90 184.4 158.6)">10UF</text>
<text x="189.5" y="158.6" transform="rotate(90 189.5 158.6)">10UF</text>
<text x="194.5" y="158.6" transform="rotate(90 194.5 158.6)">100NF</text>
<text x="198.1" y="159.6" transform="rotate(90 198.1 159.6)">2K/NC</text>
<text x="239" y="160.1">3V3</text>
<text x="372.1" y="159.4">1V1_CORE</text>
<text x="127.2" y="163.1" transform="rotate(90 127.2 163.1)">C24</text>
<text x="132.3" y="163.7" transform="rotate(90 132.3 163.7)">3.3NF</text>
<text x="279.4" y="165.7">U13</text>
<text x="306.8" y="165">SWPA4020S3R3MT</text>
<text x="241.8" y="172.2" transform="rotate(90 241.8 172.2)">C4</text>
<text x="246.9" y="170.7" transform="rotate(90 246.9 170.7)">C26</text>
<text x="251.9" y="170.7" transform="rotate(90 251.9 170.7)">C46</text>
<text x="279.4" y="168.3">4</text>
<text x="298.2" y="168.3">3</text>
<text x="305.4" y="168.3">L3</text>
<text x="320.8" y="168.3">3.3UH</text>
<text x="346.9" y="170.7" transform="rotate(90 346.9 170.7)">C90</text>
<text x="352" y="170.7" transform="rotate(90 352 170.7)">C37</text>
<text x="357.1" y="170.7" transform="rotate(90 357.1 170.7)">C51</text>
<text x="362.2" y="170.7" transform="rotate(90 362.2 170.7)">C22</text>
<text x="127.2" y="176.4" transform="rotate(90 127.2 176.4)">47PF/NC</text>
<text x="132.1" y="175.5" transform="rotate(90 132.1 175.5)">R104</text>
<text x="241.8" y="178.9" transform="rotate(90 241.8 178.9)">10UF</text>
<text x="246.9" y="178.9" transform="rotate(90 246.9 178.9)">10UF/NC</text>
<text x="251.9" y="178.9" transform="rotate(90 251.9 178.9)">100NF</text>
<text x="279.4" y="174.9">5</text>
<text x="298.2" y="174.6">6</text>
<text x="312.8" y="174.9">R101</text>
<text x="315.6" y="179.7">C82</text>
<text x="323" y="179.3">22PF</text>
<text x="324.9" y="174.9">14.7K</text>
<text x="346.9" y="178.9" transform="rotate(90 346.9 178.9)">10UF</text>
<text x="352" y="178.9" transform="rotate(90 352 178.9)">10UF</text>
<text x="357.1" y="178.9" transform="rotate(90 357.1 178.9)">100NF</text>
<text x="362.2" y="178.9" transform="rotate(90 362.2 178.9)">47UF/NC</text>
<text x="279.4" y="181">1</text>
<text x="298.2" y="181">2</text>
<text x="132.1" y="187.6" transform="rotate(90 132.1 187.6)">5.6K</text>
<text x="281.4" y="187.1">SY8032</text>
<text x="313.4" y="195.7" transform="rotate(-90 313.4 195.7)">13.7K</text>
<text x="317.9" y="197.7">R110</text>
<text x="329.9" y="197.7">14.7K R102</text>
<text x="350.3" y="197.7">100K</text>
<text x="370.2" y="197.7">R23</text>
<text x="380.7" y="197.7">1K</text>
<text x="265.2" y="199">20K</text>
<text x="282.8" y="198.7">C5</text>
<text x="289.6" y="198.7">220NF</text>
<text x="357.1" y="199.9" transform="rotate(90 357.1 199.9)">C45</text>
<text x="363.4" y="199.9" transform="rotate(90 363.4 199.9)">C72</text>
<text x="313.4" y="206.2" transform="rotate(-90 313.4 206.2)">R13</text>
<text x="357.1" y="208.1" transform="rotate(90 357.1 208.1)">100NF/NC</text>
<text x="363.2" y="208.9">2.2UF</text>
<text x="36.6" y="238.9">3V3</text>
<text x="184.1" y="236.8">1V5_DDR3</text>
<text x="86.4" y="243.2">U15</text>
<text x="105.2" y="245.7">3</text>
<text x="112.4" y="245.7">L4</text>
<text x="113.8" y="242.4">SWPA4020S3R3MT</text>
<text x="127.8" y="245.7">3.3UH</text>
<text x="39.6" y="247.9" transform="rotate(90 39.6 247.9)">C114</text>
<text x="44.7" y="249.4" transform="rotate(90 44.7 249.4)">C27</text>
<text x="52.3" y="249.4" transform="rotate(90 52.3 249.4)">C69</text>
<text x="86.4" y="247">4</text>
<text x="153.9" y="247.9" transform="rotate(90 153.9 247.9)">C110</text>
<text x="159" y="249.4" transform="rotate(90 159 249.4)">C40</text>
<text x="164.1" y="249.4" transform="rotate(90 164.1 249.4)">C68</text>
<text x="39.6" y="257.7" transform="rotate(90 39.6 257.7)">10UF</text>
<text x="44.7" y="257.7" transform="rotate(90 44.7 257.7)">10UF/NC</text>
<text x="52.3" y="257.7" transform="rotate(90 52.3 257.7)">100NF</text>
<text x="59.3" y="257.4">R6</text>
<text x="68.3" y="257.4">47K</text>
<text x="86.4" y="257.2">1</text>
<text x="105.2" y="252.1">5</text>
<text x="120.6" y="255.8" transform="rotate(90 120.6 255.8)">R52</text>
<text x="121.3" y="252.3">R10</text>
<text x="122.6" y="257.2">C84</text>
<text x="130" y="256.7">22PF</text>
<text x="131.8" y="252.3">150K</text>
<text x="153.9" y="257.7" transform="rotate(90 153.9 257.7)">10UF</text>
<text x="159" y="257.7" transform="rotate(90 159 257.7)">10UF</text>
<text x="164.1" y="257.7" transform="rotate(90 164.1 257.7)">100NF</text>
<text x="82.8" y="260.8" transform="rotate(90 82.8 260.8)">C30</text>
<text x="105.2" y="258.4">2</text>
<text x="82.8" y="267.8" transform="rotate(90 82.8 267.8)">220NF</text>
<text x="120.6" y="266.3" transform="rotate(90 120.6 266.3)">100K</text>
<text x="43.8" y="280.3">R47</text>
<text x="54.4" y="280.3">20K/NC</text>
</g>
<g font-size="2.5">
<text x="120.9" y="22.7" transform="rotate(90 120.9 22.7)">A2</text>
<text x="126" y="22.7" transform="rotate(90 126 22.7)">A1</text>
<text x="143.5" y="35.9">5V0</text>
<text x="139.2" y="45.8">+</text>
<text x="240.3" y="54">3V3</text>
<text x="367" y="54">1V1_CPU</text>
<text x="281.9" y="55.2">VIN</text>
<text x="294.6" y="55.2">LX</text>
<text x="282.2" y="61.3">PG</text>
<text x="294.6" y="61.6">FB</text>
<text x="361.4" y="62.3">+</text>
<text x="281.9" y="67.9">EN</text>
<text x="293.4" y="67.9">GND</text>
<text x="231.9" y="81.9">STANDBY_PWROFFR73</text>
<text x="386.3" y="80.6">CPU_CTRL</text>
<text x="68.3" y="114.2">5V0</text>
<text x="195.1" y="133.5">3V3</text>
<text x="243.1" y="167.5">3V3</text>
<text x="367.3" y="167">1V1_CORE</text>
<text x="281.9" y="169.5">VIN</text>
<text x="294.6" y="169.5">LX</text>
<text x="282.2" y="175.6">PG</text>
<text x="294.6" y="175.9">FB</text>
<text x="281.9" y="182.2">EN</text>
<text x="293.4" y="182.2">GND</text>
<text x="386.3" y="197.5">CORE_CTRL</text>
<text x="234.4" y="198.7">STANDBY_PWROFF R5</text>
<text x="174.5" y="244.7">1V5_DDR3</text>
<text x="40.9" y="247">3V3</text>
<text x="88.9" y="248.3">VIN</text>
<text x="101.6" y="247">LX</text>
<text x="101.6" y="253.4">FB</text>
<text x="88.9" y="258.4">EN</text>
<text x="100.3" y="259.7">GND</text>
<text x="19.8" y="280">STANDBY_PWROFF</text>
</g>
<g font-size="2.5" fill="#0000a0">
<text x="315.5" y="47.9">3A</text>
<text x="320.5" y="58">1%</text>
<text x="330.7" y="78.3">1%</text>
<text x="344.7" y="78.3">1%</text>
<text x="372.6" y="78.3">1%</text>
<text x="309.1" y="84.7">1%</text>
<text x="175.8" y="127.9">3A</text>
<text x="148.6" y="154.3">1%</text>
<text x="315.5" y="162.2">3A</text>
<text x="321.8" y="172.3">1%</text>
<text x="325.6" y="195.2">1%</text>
<text x="345.9" y="193.9">1%</text>
<text x="377.7" y="192.6">1%</text>
<text x="309.1" y="200.3">1%</text>
<text x="123.7" y="239.6">2A</text>
<text x="128.8" y="249.8">1%</text>
<text x="116.1" y="265">1%</text>
</g>
<g font-size="2.1" fill="#400040">
<text x="87.6" y="36.3">1</text>
<text x="87.6" y="41.3">2</text>
<text x="87.6" y="46.4">3</text>
<text x="87.6" y="65.5">1</text>
<text x="87.6" y="70.5">2</text>
<text x="87.6" y="75.6">3</text>
<text x="121.5" y="128.1" transform="rotate(-90 121.5 128.1)">2</text>
<text x="131.6" y="128.1" transform="rotate(-90 131.6 128.1)">1</text>
<text x="111.8" y="133.6">7</text>
<text x="141" y="133.3">3</text>
<text x="111.8" y="141.2">8</text>
<text x="141" y="141.7">5</text>
<text x="121.5" y="149.7" transform="rotate(-90 121.5 149.7)">4</text>
<text x="124" y="149.7" transform="rotate(-90 124 149.7)">9</text>
<text x="131.6" y="149.7" transform="rotate(-90 131.6 149.7)">6</text>
</g>
<g font-size="2.1">
<text x="115.6" y="135.1">EN</text>
<text x="122.5" y="133" transform="rotate(-90 122.5 133)">IN</text>
<text x="132.9" y="133" transform="rotate(-90 132.9 133)">BS</text>
<text x="135.9" y="135.1">SW</text>
<text x="115.6" y="142.7">SS</text>
<text x="135.9" y="142.7">FB</text>
<text x="122.5" y="145.9" transform="rotate(-90 122.5 145.9)">GND1</text>
<text x="125.1" y="146.4" transform="rotate(-90 125.1 146.4)">GND2</text>
<text x="132.7" y="146.7" transform="rotate(-90 132.7 146.7)">COMP/NC</text>
</g>
<g font-size="1.8" fill="#400040">
<text x="119.4" y="137.9">MP1484_ETA1486</text>
<text x="86.4" y="263.7">SY8089A_ETA3409</text>
</g>
</svg>
